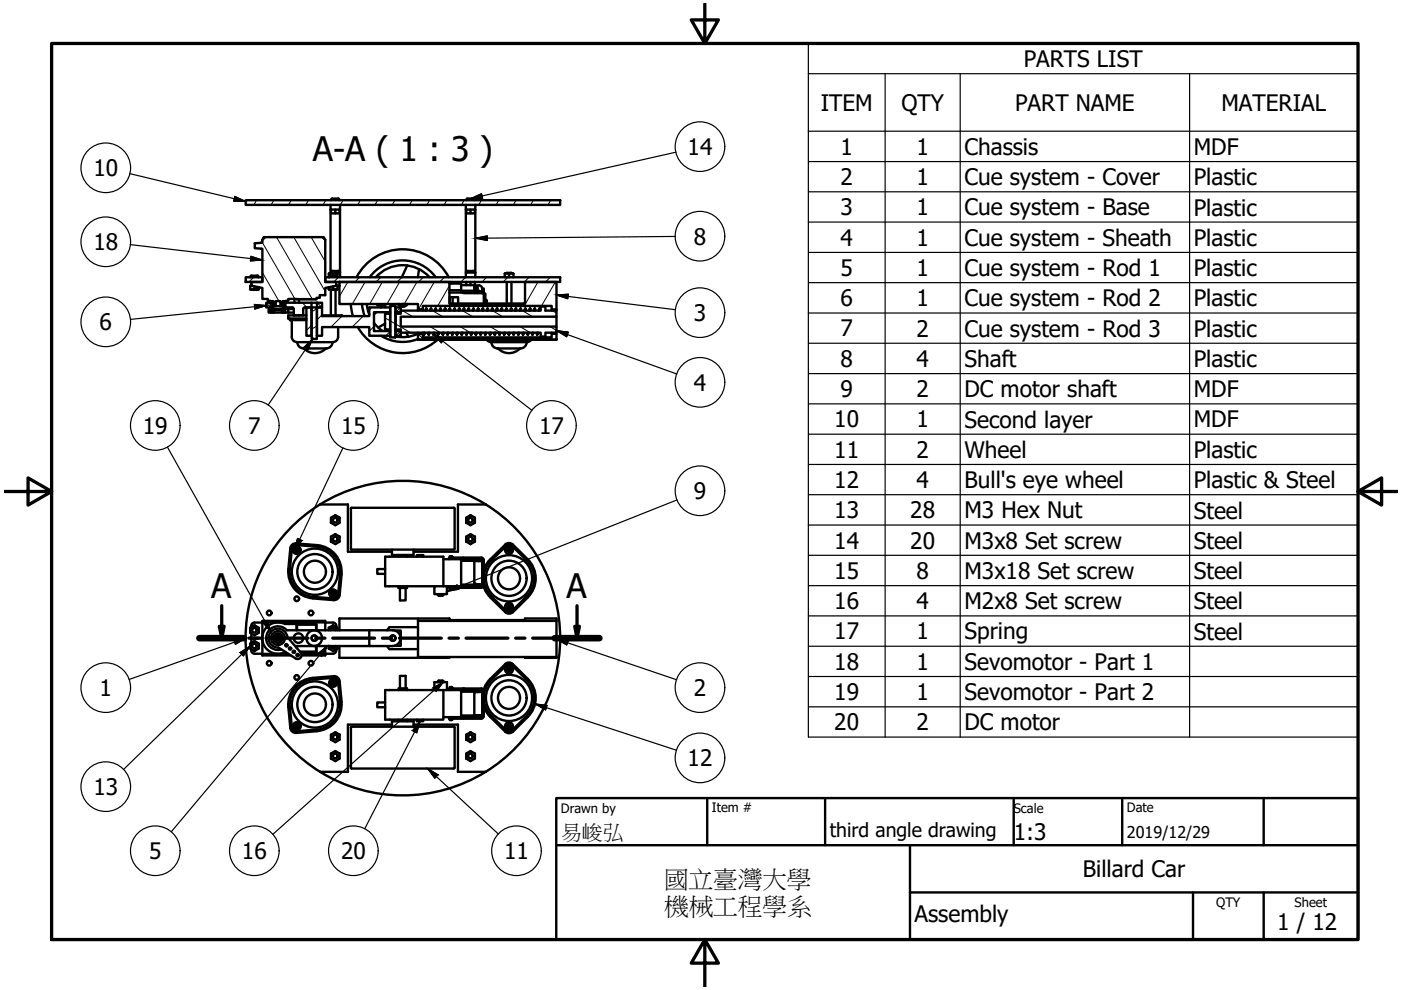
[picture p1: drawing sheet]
<svg xmlns="http://www.w3.org/2000/svg" width="297mm" height="210mm" viewBox="0 0 297 210" stroke-linecap="round" stroke-linejoin="round" font-family="sans-serif">
<!-- layer: Visible (ISO) -->
<g fill="none" stroke="#000" stroke-width=".51">
<path d="M52.1 42.4h66.7v1h-66.7zM52.1 58.8h3.5v1h-3.5zM53.3 58.4l-.2 .4M53.3 58.4h1.3M54.6 58.4l.2 .4M55.6 50.8h.1M55.6 50.8v.6l-1.6 .2v1l1.6 .2v7h-2.3v.8l2.3 .5v2.3h1.2v.4h1.2v1.1h.5v-1.1h1v1.1h.5v-1.1h1.1v-.4h6v-.3h.7v-.5h1.1l.1-1.5 2.3-.5v-.8h-2.3v-9M55.9 50.4v.2M56.1 50.3l-.3 .1M68.4 50.3h.1M68.4 50.3h-12.2l-.6 .5M68.4 50.3l.5 .5"/>
<path d="M68.5 50.3h.1M68.6 50.3l.1 .1M68.7 50.4v.2M68.9 50.8h.1M69 58.8h49.8v1h-49.8zM69.8 58v.8M69.8 58h.8v.4M70 58.4l-.2 .4M70 58.4h1.3M70.1 43.4v1h2v13.4M70.1 44.4v13.4M70.1 58l.1-.1h.9v.1"/>
<path d="M70.1 45.2h1M70.2 44.5v.7M70.2 44.4l-.1 .1M70.3 42.4l.2-.3h1.2l.2 .3M70.3 57.6v.2M70.3 57.6l.2-.2 1.2 .1 .2 .1M70.6 58h.9M71.1 44.4v.8h.9v-.7M71.5 58v.8l-.2-.4M71.9 57.6v.2M71.9 44.4l.1 .1M71.9 59.8h.1"/>
<path d="M72 59.8h23.3v4.6h16v-4.6h6.7v5.8h-1v-.7h-27.4v.7h-1v-1.1h-16.6zM72.1 57.8h-2v.2M72.1 43.4v1M72.1 57.8v1M75.6 58.8a11 11 0 0 1 19.5 0M78.4 58.8a8.6 8.6 0 0 1 14 0M80 58.5l.6 .3M86.3 56.3l-1.1 2.5M88.9 57.1l-.3 1.7M91.1 58.8a7.6 7.6 0 0 0-11.4 0M95.6 59.8l.1 .3M98.8 43.4v1h2v13.4"/>
<path d="M98.8 44.4v13.4M98.8 45.2h1M98.8 44.5v.7M98.8 59.8v.7M98.9 44.4l-.1 .1M98.9 59.8h-.1M98.9 57.6l.2-.2 1.3 .1 .2 .1M98.9 42.4l.2-.3h1.3l.2 .3M98.9 57.6v.2M99.8 44.4v.8h.9v-.7M99.8 59.8v.7M100.6 57.6v.2"/>
<path d="M100.6 44.4l.1 .1M100.6 59.8l.1 .7M100.8 57.8h-2v1M100.8 43.4v1M100.8 57.8v1M107.1 58.8l-.1-.8h.9v.8M107.4 57.9v.1M107.4 59.8v4.6M107.5 57.9h-.1M107.5 57.9h.9M107.9 58h.9M108.4 57.9h.1"/>
<path d="M108.4 57.9v.1M108.4 59.8v4.6M108.8 58v.8M53 61.3l1 .1M53 60.6v.7M53.3 60.6h-.3M53.4 61.4h1M54 60.7v.7h.8l.1-.5M56.5 64.2h.9v1h-.9zM57.4 64.2h.6M57.4 65.2h.1M57.5 66.3h2.9"/>
<path d="M57.5 64.5h.5v1h.5v.3h-.5v.5v-.5h-.5v.5h-.5v-.8h.5zM58.5 65.5h1M58.5 65.8h1M58.5 64.9h1M60 64.5h.4v1h.7v.8h-.7v-.5h-.5v.5v-.5h-.4v-.3h.5zM60 64.2h.5M60.4 65.2h.1M60.5 64.2h5.5v1h-1.6l-.1 .3v1.4h-2l-.1-1.6-.2-.1h-1.5zM61.1 66.3h1.2M61.1 65.5h1.2M61.4 67.5v.4h3.6M61.5 67.9l.4 .3v3.3a1.07 1.07 0 0 0 1 1"/>
<path d="M62.4 63.4v.8M62.4 66.9h.1M62.9 72.5h7.7M63 63.4h4M63 72.5a1.34 1.34 0 0 0 1.4 1.4h4.8a1.34 1.34 0 0 0 1.3-1.4M63.4 63.4v.8M63.4 66.9h.1M64.4 73.9a3.2 3.2 0 0 0 4.7 0M65 66.9h-3.9v.6h3.9M66 65.2v6h-1v-6h1.1M66 64.2h1.2M66 71.2h.1"/>
<path d="M66.1 65.2h1.1v6.7h-1.1zM67.2 65.2h.1M67.2 71.2h.1M67.2 64.2h1.1v1h-1.1M67.2 71.2h1.1v-1.9h10v1.9h4.4M67.2 64.2v1M68.3 66.9h4.1M69.7 60.9v.5h.9M70.1 66.9v-5.5h1v5.5M70.6 60.7v.7h.9M71.5 60.6v.8M71.7 71.5a1.07 1.07 0 0 1-1.1 1"/>
<path d="M71.7 69.3v2.2M72 60.6h-.7M72.4 66.9h.1M72.5 66.9v.1M74.4 64.4l.4 2.6M75.8 69.3a11 11 0 0 0 17 2.7M76.7 64.4l.6 2.6M77.8 64.4l.5 2.3M79.3 70l.2 .2M79.3 68.4l1.8 1.8M79.8 66.2l-.5 .4M80 64.5v.2h1.7"/>
<path d="M80.8 71.2a8.6 8.6 0 0 0 7.8 .7M80.8 65.2h.1M81.1 64.7l-.3 .4M81.6 66.5h1.1v3.4h-1.1zM81.6 68.6l-1.4 .9M81.7 64.5v.7M81.7 66.2v.3M82.7 70.2h-3.4v-4h3.4v-1h-4.4v1.8h-10v-1.8h-1.1v6M82.7 65.2h.1M82.7 71.2h.1M82.7 70.2h.1M82.7 66.2h.1"/>
<path d="M82.7 70.2v1M82.7 66.5h.1M82.7 69.9h.1M82.7 64.9h1.1v6.6h-1.1zM83.8 66.2h1.2v-1h-1.1v1M83.8 65.2h.1M83.8 71.2h.1M83.8 70.2h.1M83.8 66.5h.1M83.9 70.2h1.1v1h-1.1zM83.9 66.5h1.1v-.6h29.6v-.9h1v.9h2.4v1.2h-33v2.1h33v1.3h-2.4v.9h-1v-.9h-29.6v-.6h-1.2M83.9 66.5v3.4"/>
<path d="M84.3 64.4a1.2 1.2 0 0 0 2.1 0M84.7 64.4l.7 .4 .7-.4M85.2 64.4h.3M86.1 70.5l.5 .9M88.6 70.8l-1.3 .4-1.4 .3-2.1-.2M88.6 70.8h1v.7h27.4v-.7h1v1.2h-29.4zM88.6 65.6v.3M88.6 70.5v.3M88.6 72h29.4M89.6 65.6v.3M89.6 70.5v.3M89.9 70.5l-.1 .3"/>
<path d="M90 70.5l-.1 .4M90.4 65.4l-.2 .5M90.4 65.6v.3M90.9 70.5l-.1 .3M91 70.5l-.1 .4M91.4 65.4l-.2 .5M91.4 65.6v.3M91.9 70.5l-.1 .3M92.1 70.5l-.2 .4M92.4 65.4l-.2 .5M92.4 65.6v.3M92.9 70.5l-.1 .3"/>
<path d="M93 70.5l-.1 .4M93.4 65.4l-.2 .5M93.4 65.6v.3M93.9 70.5l-.1 .3M94 70.5l-.1 .4M94.4 65.4l-.2 .5M94.4 65.6v.3M94.9 70.5l-.1 .3M95 70.5l-.1 .4M95.3 62l3.1 .1M95.3 60.1h2.5v1.4h-2.5M95.4 65.4l-.2 .5"/>
<path d="M95.4 65.6v.3M95.9 70.5l-.1 .3M96 64.4v-1.4h1.1v1.4M96 63h-.6v1.4M96.1 70.5l-.2 .4M96.4 65.4l-.2 .5M96.4 65.6v.3M96.9 70.5l-.1 .3M97 70.5l-.1 .4M97.4 65.4l-.2 .5M97.4 65.6v.3M97.8 60.5h2.8v1.7"/>
<path d="M97.8 61.5v.5M97.9 70.5l-.1 .3M98 70.5l-.1 .4M98.4 65.4l-.2 .5M98.4 62.2h4.2v2.2M98.4 65.6v.3M98.9 70.5l-.1 .3M99.1 70.5l-.2 .4M99.4 65.4l-.2 .5M99.4 65.6v.3M99.9 70.5l-.1 .3M100.1 70.5l-.2 .4"/>
<path d="M100.4 65.4l-.2 .5M100.4 65.6v.3M100.6 61.6l-2.8 .2M100.6 60.8l.2-.1 .5 .1v1.4M100.6 60.5h1M100.7 61.7l.2 .2 .2-.2M100.7 61.7v-.6l.2-.2 .2 .2v.6M100.7 61.7h.4M100.9 70.5l-.1 .3M101 70.5l-.1 .4M101.3 61.7a.71 .71 0 0 1 .8 .5M101.4 65.4l-.2 .5"/>
<path d="M101.4 65.6v.3M101.5 60.5a.67 .67 0 0 1 .7 .7M101.9 70.5l-.1 .3M102 70.5l-.1 .4M102.2 62.2v-1h.4v1M102.4 65.4l-.2 .5M102.4 65.6v.3M102.6 62.3h.3v2.1M102.9 63.5l.3 .3M102.9 70.5l-.1 .3M103.1 70.5l-.2 .4M103.2 72l.4 .4 .5 .1"/>
<path d="M103.2 63.9l-.3 .3M103.2 63.8v.2M103.4 65.4l-.2 .5M103.4 65.6v.3M103.9 70.5l-.1 .3M104.1 70.5l-.2 .4M104.1 72.5h7.7M104.2 72.5a1.34 1.34 0 0 0 1.3 1.4h4.8a1.34 1.34 0 0 0 1.4-1.4M104.4 65.4l-.2 .5M104.4 65.6v.3M104.9 70.5l-.1 .3M105.1 70.5l-.2 .4"/>
<path d="M105.4 65.4l-.2 .5M105.4 65.6v.3M105.6 73.9a3.2 3.2 0 0 0 4.7 0M105.9 70.5l-.1 .3M106 70.5l-.1 .4M106.4 65.4l-.2 .5M106.4 65.6v.3M106.9 70.5l-.1 .3M107.1 70.5l-.2 .4M107.4 65.4l-.2 .5M107.4 65.6v.3M107.9 70.5l-.1 .3"/>
<path d="M108.1 70.5l-.2 .4M108.4 65.4l-.2 .5M108.4 65.6v.3M108.9 70.5l-.1 .3M109.1 70.5l-.2 .4M109.4 65.4l-.2 .5M109.4 65.6v.3M109.9 70.5l-.1 .3M110 70.5l-.1 .4M110.4 65.4l-.2 .5M110.4 65.6v.3M110.9 70.5l-.1 .3"/>
<path d="M111.1 70.5l-.2 .4M111.4 65.4l-.2 .5M111.4 65.6v.3M111.9 70.5l-.1 .3M112.1 70.5l-.2 .4M112.4 65.4l-.2 .5M112.4 65.6v.3M112.7 72l-.4 .4-.6 .1M112.9 70.5l-.1 .3M113.1 70.5l-.2 .4M113.4 65.4l-.2 .5M113.4 65.6v.3"/>
<path d="M113.9 70.5l-.1 .3M114 70.5l-.1 .4M114.4 65.4l-.2 .5M114.4 65.6v.3M117 65.6v.3M117 70.5v.3M118 65.6v.3M118 67.1v2.1M118 70.5v.3M61.6 116.3l-.5 4.4a5.7 5.7 0 0 0 5.2 6.2M61.9 116.3l-.4 4.4M62.4 116.5h.4v-.3h.3v.3h.3v.3h-.3v.3h-.3v-.3h-.4z"/>
<path d="M62.8 115.2a1.17 1.17 0 0 0-1.3 1M62.8 115.2l4.4 .4M67.2 115.9a5.3 5.3 0 0 1 4.9 5.8M67.2 115.9l-4.4-.4a.84 .84 0 0 0-.9 .8M67.2 115.6a5.7 5.7 0 0 1 5.2 6.2M67.9 106.9a33.3 33.3 0 0 1 35.1 0M67.9 106.9a33.3 33.3 0 0 0 0 56.7M67.9 107h5.9v10h9.3M70.2 114.8l.9 .6 .9-.6M70.2 113.8h.1M70.2 109.8h.1M70.2 114.8h.1"/>
<path d="M70.2 110.8h.1M71.1 113.3l.9 .5M71.1 113.2l-.9 .6v1M71.1 109.3l.9 .5M71.1 109.2l-.9 .6v1M71.1 111.3v.1M71.1 115.3v.1M71.9 110.8h.1M72 113.8l-.1 1M72 109.8v1l-.9 .6-.9-.6M72 113.8h-.1M72 109.8h-.1"/>
<path d="M74.4 107.8l.1-.1h21.7l.2 .1M74.4 107.8v8.6M83.1 116.5v1.2h4.6v-1.2M84.5 117.7v.3M86.3 117.7v.3M88.4 118v-.3h1.3v.3M94 118.6h3.8v5.7h-3M95.2 118.6v-.4h3.1v.4h-.5M95.7 117.9l.2 .2M95.8 117.9h-.4v.3h.3M96 118.1v.1M96.4 116.3l-.2 .2h-21.7l-.1-.2"/>
<path d="M96.4 107.8v8.6M97.8 118.8l2.8 .1v5.1M98.3 118.6h3.8M98.3 118.2h3.8M98.8 110.8l1 .6 .9-.6M98.8 109.8h.1M98.8 113.8h.1M98.8 114.8l1 .6M98.9 110.8h-.1M98.9 114.8h-.1M99.8 109.3l.9 .5M99.8 109.2l-1 .6v1"/>
<path d="M99.8 113.3l.9 .5M99.8 113.2l-1 .6v1M99.8 111.3v.1M99.8 115.3v.1M100.6 119h1.6M100.7 109.8l-.1 1M100.7 113.8l-.1 1M100.7 109.8h-.1M100.7 113.8h-.1M100.7 114.8l-.9 .6M102.1 118.2l.2 .1 .3 .4v.7h-.4M102.1 118.6l.1 .1"/>
<path d="M102.2 118.7v4.7M102.6 119.4v1.4M103 106.9a33.3 33.3 0 0 1 0 56.7M103 107h-5.9v10h-9.4M103.9 118.6a5.7 5.7 0 0 0 0 8M104.2 118.8a5.3 5.3 0 0 0 0 7.6M104.2 118.8l3.1-3.1a.84 .84 0 0 1 1.2 0l3.2 3.1M107.1 115.5a1.17 1.17 0 0 1 1.6 0M107.1 115.5l-3.2 3.1M107.8 116.2h.3v.3h.3v.3h-.3v.3h-.3v-.3h-.3v-.3h.3zM108.8 115.5l3.1 3.1M111.7 118.8a5.3 5.3 0 0 1 0 7.6l-3.2 3.1a.87 .87 0 0 1-1.2 0l-3.1-3.1"/>
<path d="M111.9 118.6a5.7 5.7 0 0 1 0 8M53 133.1l.1 1M53 137.5l1 .5M53 136.4l.1 1.1M53 134.2l1 .5M53 133.1h.1M53.3 137.9a.7 .7 0 0 0 .7 .7h1.6M53.3 132.7v.3M53.3 134.3v.9M53.3 135.4v.9M53.3 137.7v.2M54 132.6l.9 .5-.1 1"/>
<path d="M54 135.9l.9 .5v1.1M54 136l-.9 .5M54 132.6l-1 .5M54 132.6v.1M54.8 137.5l-.8 .5M54.9 134.2l-.9 .4M54.9 133.1h-.1M54.9 136.4l-.1 .1M55.6 135.2h-2.3v.2h2.3M55.6 132h.1M55.6 138.6h5.5M60.4 132.3a3.3 3.3 0 0 0-4.8 3 3.3 3.3 0 0 0 4.8 3"/>
<path d="M60.4 132.3h2.5M60.4 138.3h.2M60.9 137h-.2M60.9 135.1a2 2 0 0 0-2.1-1.8 2 2 0 0 0-1.9 2.1 2 2 0 0 0 2.1 1.9M60.9 135.1l2.8 3.2a.84 .84 0 0 1 0 1.1 .84 .84 0 0 1-1 .2l-3.7-2.3M61.4 120.7a5.3 5.3 0 0 0 4.9 5.8l4.5 .4a.84 .84 0 0 0 .9-.8l.4-4.4M62.1 138.3h.4M62.6 137h15.7M62.9 132.3h4.2v1.3M62.9 132.3v1.3M62.9 137v.3M62.9 139h.5"/>
<path d="M63 133.6v-1.2h4v1.2M63 137v.5M63.9 138.6h5M66.3 126.9l4.5 .3M67 134.9h.1M67 135.7h.1M67 137v1.2h-3.4M67.1 137v1.3h-3.4M67.1 135v.1M67.1 135.5v.1M68.9 132h.1M69 133.6v-2h-13.4v7.4h6.1"/>
<path d="M69 137v2h-5.1M69.7 137v.5M69.7 137.5l.9 .5M69.8 133.1l-.1 .5M69.8 137.5h-.1M70.1 137a.5 .5 0 0 0 .5 .5 .5 .5 0 0 0 .5-.5M70.1 133.6a.5 .5 0 0 1 .5-.5 .5 .5 0 0 1 .5 .5M70.2 125.7h.3v-.3h.3v.3h.3v.3h-.3v.3h-.3v-.3h-.3zM70.6 132a.73 .73 0 0 1 .7 1M70.6 132h-16.6a.67 .67 0 0 0-.7 .7M70.6 138.6h-1.7M70.6 132.6v.1"/>
<path d="M70.6 138h.1M70.6 132.6l.9 .5M70.6 132.6l-.9 .5M71.3 137.7a.74 .74 0 0 1-.7 .9M71.5 133.1v.5M71.5 137.5h.1M71.5 137v.5M71.5 137.5l-.9 .5M72 137v2.5h23.3v-.2M72 133.6v-2.5h23.3v.4h16v-.4h6.7v8.4h-6.7v-.2M72 126.2a1.17 1.17 0 0 1-1.3 1M72.4 121.8l-.4 4.4"/>
<path d="M78.3 133.6v3.4h5a1.67 1.67 0 0 0 1.6-1.7 1.67 1.67 0 0 0-1.6-1.7h-22.5a2.51 2.51 0 0 0-4.3 1 2.51 2.51 0 0 0 3.1 3.1M81.7 120.7h-1.7v1h1.7M82.1 137l.5 .6h6M83.6 133.7h1.4v3.2h-1.4M84.5 124.3v.4h1.8v-.4M84.8 124.7v2.6h1.2v-2.6M88.6 133h-6l-.5 .6M88.6 131.1v8.4M88.6 131.6h29.4M88.6 139.3h29.4M92.1 124.3h-10.4v-6.3h12.3v6.3M92.1 124.3h2.7v1.7h-2.7z"/>
<path d="M92.9 126v.1M94 126.1l-.2 .2h-.8l-.2-.2M94 126v.1M95.2 124.3v.3h6.9M95.7 124.6l-.3 .1v.2h.4M95.9 124.7l-.2 .2M96 124.6v.1M97.8 124.3h4.3M100.6 124h-2.8M100.6 123.9h.7zM101.3 123.9h.9M101.6 123.9v.3h-1v-.2"/>
<path d="M102.2 124.1l-.1 .2M102.2 123.9l-.6 .3M102.3 123.4l-.1 .7M102.5 124.3l-.4 .3M102.6 120.2h.2M103.9 126.7l3.2 3.1M107.1 129.8a1.17 1.17 0 0 0 1.6 0M107.5 128.4l.3-.2 .2 .2 .2-.2 .2 .2-.2 .3 .2 .2-.3 .2-.2-.2-.2 .2-.2-.3 .2-.2zM111.9 126.7l-3.1 3.1M61.4 149.9a5.3 5.3 0 0 1 5-5.8l4.4-.4a.84 .84 0 0 1 .9 .7l.4 4.5a5.3 5.3 0 0 1-4.9 5.8M61.5 149.9l.4 4.4M61.9 154.3a.84 .84 0 0 0 .9 .8l4.4-.4"/>
<path d="M62.4 153.8h.4v-.3h.3v.3h.3v.3h-.3v.3h-.3v-.3h-.4zM70.2 156.8l.9 .6 .9-.6M70.2 155.8h.1M70.2 159.8h.1M70.2 156.8h.1M70.5 144.3h.3v.3h.3v.4h-.3v.3h-.3v-.3h-.3v-.4h.3zM71.1 155.3l.9 .5M71.1 155.2l-.9 .6v1M71.1 159.3l.9 .5M71.1 159.2l-.9 .6v1M71.1 157.3v.1M72 144.4a1.15 1.15 0 0 0-1.2-1l-4.5 .3a5.7 5.7 0 0 0-5.2 6.2l.4 4.4a1.17 1.17 0 0 0 1.3 1.1l4.4-.4a5.7 5.7 0 0 0 5.2-6.2"/>
<path d="M72 155.8l-.1 1M72 159.8l-.1 1M72 144.4l.4 4.5M72 155.8h-.1M72 159.8h-.1M74.4 154.2l.1-.1h21.7l.2 .1M74.4 154.2v8.6M81.7 148.9h-1.7v1.1h1.7M83.1 154.1v-1.2h4.6v1.2M83.1 153.6h-9.3v10h-5.9M84.5 146.3v-.3h1.8v.3M84.5 152.6v.3"/>
<path d="M84.8 146v-2.7h1.2v2.7M86.3 152.6v.3M87.7 153.6h9.4v10h5.9M88.4 152.6v.3h1.3v-.3M92.1 146.3h-10.4v6.3h12.3v-6.3M92.1 144.6h2.7v1.7h-2.7zM92.8 144.5l.2-.2h.8l.2 .2M92.9 144.5v.1M94 144.5v.1M94.8 146.3h3v5.7h-3.8M95.2 152v.4h3.1M95.7 152.4h-.3v.3h.4"/>
<path d="M95.7 145.7l.2 .2M95.8 145.7h-.4v.3h.3M95.9 152.5l-.2 .2M96 145.9v.1M96 152.4v.1M96.4 154.2v8.6M97.8 146.6l3 .1h-.2v5l-2.8 .1M97.8 152h.5v.4h3.8M97.8 146.3h4.3M98.3 152h3.8M98.8 156.8l1 .6 .9-.6M98.8 155.8h.1"/>
<path d="M98.8 159.8h.1M98.9 156.8h-.1M99.8 155.2l-1 .6v1M99.8 159.3l.9 .5M99.8 159.2l-1 .6v1M99.8 155.2v.1M99.8 157.3v.1M99.8 155.2l.9 .6M100.6 151.6h1.6M100.6 146.6v-.2h1v.3M100.7 155.8l-.1 1M100.7 159.8l-.1 1"/>
<path d="M100.7 155.8h-.1M100.7 159.8h-.1M100.8 146.7h.5zM101.3 146.7h.9M101.6 146.3l.6 .4M102.1 146.3l.1 .2M102.1 146l.4 .3M102.1 146h-6.9v.3M102.2 151.9l-.1 .1M102.2 146.5l.1 .7M102.2 151.2h.4v.7l-.3 .4-.2 .1M102.2 147.2v4.7"/>
<path d="M102.6 149.8v1.4M102.6 150.4h.2M104.2 144.2a5.3 5.3 0 0 0 0 7.6M104.2 144.2l3.1-3.2a.84 .84 0 0 1 1.2 0l3.2 3.2a5.3 5.3 0 0 1 0 7.6l-3.2 3.1a.87 .87 0 0 1-1.2 0l-3.1-3.1M107.1 155.1a1.17 1.17 0 0 0 1.6 0M107.1 140.8a1.17 1.17 0 0 1 1.6 0l3.2 3.1a5.7 5.7 0 0 1 0 8.1l-3.1 3.1M107.1 140.8l-3.2 3.1a5.7 5.7 0 0 0 0 8.1l3.2 3.1M107.7 141.5h.3l.1 .3 .3-.1v.4h-.3l.1 .3-.4 .1v-.3h-.3l-.1-.3 .3-.1zM107.8 153.5h.3v.3h.3v.3h-.3v.3h-.3v-.3h-.3v-.3h.3zM67.9 163.6a33.3 33.3 0 0 0 35.1 0M70.2 160.8l.9 .6 .9-.6M70.2 160.8h.1"/>
<path d="M71.1 161.3v.1M96.4 162.8l-.2 .1h-21.7l-.1-.1M98.8 160.8l1 .6 .9-.6M98.9 160.8h-.1M99.8 161.3v.1"/>
<circle cx="89.9" cy="70.9" r=".08"/>
<circle cx="90.4" cy="65.5" r=".09"/>
<circle cx="90.9" cy="70.9" r=".08"/>
<circle cx="91.4" cy="65.5" r=".08"/>
<circle cx="91.9" cy="70.9" r=".08"/>
<circle cx="92.4" cy="65.5" r=".08"/>
<circle cx="92.9" cy="70.8" r=".09"/>
<circle cx="93.4" cy="65.5" r=".09"/>
<circle cx="93.9" cy="70.9" r=".08"/>
<circle cx="94.4" cy="65.5" r=".09"/>
<circle cx="94.9" cy="70.9" r=".08"/>
<circle cx="95.4" cy="65.5" r=".08"/>
<circle cx="95.9" cy="70.8" r=".09"/>
<circle cx="96.4" cy="65.5" r=".08"/>
<circle cx="96.9" cy="70.8" r=".09"/>
<circle cx="97.4" cy="65.5" r=".09"/>
<circle cx="97.9" cy="70.9" r=".08"/>
<circle cx="98.4" cy="65.5" r=".09"/>
<circle cx="98.9" cy="70.9" r=".08"/>
<circle cx="99.4" cy="65.5" r=".08"/>
<circle cx="99.9" cy="70.8" r=".09"/>
<circle cx="100.4" cy="65.5" r=".08"/>
<circle cx="100.9" cy="70.8" r=".09"/>
<circle cx="101.4" cy="65.5" r=".09"/>
<circle cx="101.9" cy="70.9" r=".08"/>
<circle cx="102.4" cy="65.5" r=".08"/>
<circle cx="102.9" cy="70.9" r=".08"/>
<circle cx="103.4" cy="65.5" r=".08"/>
<circle cx="103.9" cy="70.8" r=".09"/>
<circle cx="104.4" cy="65.5" r=".08"/>
<circle cx="104.9" cy="70.9" r=".08"/>
<circle cx="105.4" cy="65.5" r=".09"/>
<circle cx="105.9" cy="70.9" r=".08"/>
<circle cx="106.4" cy="65.5" r=".08"/>
<circle cx="106.9" cy="70.9" r=".08"/>
<circle cx="107.4" cy="65.5" r=".08"/>
<circle cx="107.9" cy="70.8" r=".09"/>
<circle cx="108.4" cy="65.5" r=".08"/>
<circle cx="108.9" cy="70.9" r=".08"/>
<circle cx="109.4" cy="65.5" r=".09"/>
<circle cx="109.9" cy="70.9" r=".08"/>
<circle cx="110.4" cy="65.5" r=".08"/>
<circle cx="110.9" cy="70.9" r=".08"/>
<circle cx="111.4" cy="65.5" r=".08"/>
<circle cx="111.9" cy="70.8" r=".09"/>
<circle cx="112.4" cy="65.5" r=".09"/>
<circle cx="112.9" cy="70.9" r=".08"/>
<circle cx="113.4" cy="65.5" r=".09"/>
<circle cx="113.9" cy="70.9" r=".08"/>
<circle cx="114.4" cy="65.5" r=".08"/>
<circle cx="62.9" cy="116.6" r=".84"/>
<circle cx="71.1" cy="114.3" r=".5"/>
<circle cx="71.1" cy="110.3" r=".5"/>
<circle cx="99.7" cy="110.3" r=".5"/>
<circle cx="99.7" cy="114.3" r=".5"/>
<circle cx="107.9" cy="116.6" r=".84"/>
<circle cx="53.9" cy="137" r=".5"/>
<circle cx="53.9" cy="133.6" r=".5"/>
<circle cx="57.1" cy="130" r=".5"/>
<circle cx="58.9" cy="135.3" r="1.47"/>
<circle cx="58.9" cy="135.3" r=".98"/>
<circle cx="58.9" cy="135.3" r=".94"/>
<circle cx="58.9" cy="135.3" r=".5"/>
<circle cx="60.7" cy="136.8" r=".24"/>
<circle cx="61.5" cy="137.5" r=".24"/>
<circle cx="62.3" cy="138.2" r=".24"/>
<circle cx="62.9" cy="127" r=".5"/>
<circle cx="63.1" cy="138.9" r=".24"/>
<circle cx="63.3" cy="135.3" r="1.01"/>
<circle cx="65.9" cy="130" r=".5"/>
<circle cx="66.6" cy="135.3" r="1.66"/>
<circle cx="66.6" cy="135.3" r=".54"/>
<circle cx="66.6" cy="135.3" r=".58"/>
<circle cx="66.8" cy="121.2" r="4.9"/>
<circle cx="66.8" cy="121.2" r="3.7"/>
<circle cx="66.8" cy="121.2" r="2.34"/>
<circle cx="70.6" cy="125.8" r=".84"/>
<circle cx="83.3" cy="135.3" r=".54"/>
<circle cx="83.3" cy="135.3" r=".58"/>
<circle cx="107.9" cy="122.6" r="4.9"/>
<circle cx="107.9" cy="122.6" r="3.7"/>
<circle cx="107.9" cy="122.6" r="2.34"/>
<circle cx="107.9" cy="128.6" r=".84"/>
<circle cx="57.1" cy="140.6" r=".5"/>
<circle cx="62.9" cy="154" r=".84"/>
<circle cx="62.9" cy="143.6" r=".5"/>
<circle cx="65.9" cy="140.6" r=".5"/>
<circle cx="66.8" cy="149.4" r="4.9"/>
<circle cx="66.8" cy="149.4" r="3.7"/>
<circle cx="66.8" cy="149.4" r="2.34"/>
<circle cx="70.6" cy="144.8" r=".84"/>
<circle cx="71.1" cy="156.3" r=".5"/>
<circle cx="99.7" cy="156.3" r=".5"/>
<circle cx="107.9" cy="148" r="4.9"/>
<circle cx="107.9" cy="148" r="3.7"/>
<circle cx="107.9" cy="148" r="2.34"/>
<circle cx="107.9" cy="154" r=".84"/>
<circle cx="107.9" cy="142" r=".84"/>
<circle cx="71.1" cy="160.3" r=".5"/>
<circle cx="99.7" cy="160.3" r=".5"/>
</g>
<g fill="#000">
<circle cx="88.6" cy="72" r=".25"/>
<circle cx="118" cy="72" r=".25"/>
<circle cx="100.6" cy="123.9" r=".25"/>
<circle cx="100.8" cy="123.9" r=".25"/>
<circle cx="102.2" cy="123.9" r=".25"/>
<circle cx="102.8" cy="120.2" r=".25"/>
<circle cx="100.6" cy="146.7" r=".25"/>
<circle cx="100.8" cy="146.7" r=".25"/>
<circle cx="102.2" cy="146.7" r=".25"/>
<circle cx="102.8" cy="150.4" r=".25"/>
</g>
<!-- layer: Hatch (ISO) -->
<g fill="none" stroke="#000" stroke-width=".21">
<path d="M53.8 58.8l-1 1M54.4 42.4l-.6 1M55.6 51.4l6.9 12M55.6 57.8l3.5 6M58.1 42.4l-.6 1M58.6 50.3l7.6 13.1M61.7 42.4l-.5 1M62.3 50.3l6.7 11.5M65.4 42.4l-.6 1M66 50.3l3 5.2M69.1 42.4l-.6 1M71.8 58.8l-1 1"/>
<path d="M72.7 42.4l-.5 1M73.7 59.8l-1.7 3.1M76.2 58.8l-1 1M76.4 42.4l-.6 1M77.4 59.8l-2.7 4.7M80.1 42.4l-.6 1M80.7 58.8l-1 1M81.1 59.8l-2.7 4.7M83.7 42.4l-.5 1M84.7 59.8l-2.7 4.7M85.2 58.8l-1 1M87.4 42.4l-.6 1"/>
<path d="M88.4 59.8l-2.7 4.7M89.7 58.8l-1 1M91.1 42.4l-.6 1M92.1 59.8l-3.4 5.8M94.2 58.8l-1 1M94.7 42.4l-.5 1M98.4 42.4l-.6 1M98.7 58.8l-1 1M102.1 42.4l-.6 1M103.2 58.8l-1 1M105.7 42.4l-.5 1M107.7 58.8l-1 1"/>
<path d="M109.4 42.4l-.6 1M112.2 58.8l-1 1M113.1 42.4l-.6 1M114.1 59.8l-3 5.1M116.7 58.8l-1 1M116.8 42.4l-.6 1M117.8 59.8l-3 5.1M53.3 60.1l.3 .5M56.5 64.2l.9 1M58 65.3l-1 .5M59.5 64.4l.3 .5M59.9 66h.1"/>
<path d="M60.5 65.1l.1 .1M60.7 65.5l-.4 .3M64.1 64.2l1 1M65.4 65.2l-.4 .4M66 69l-1 1.1M67.2 65.5l-1.1 .6M67.2 69.1l-1.1 .7M67.2 64.2l1 1M68.3 66.7l-1.1 1.1M72.5 67l-2.3 2.3M77 67l-2.3 2.3M78.8 65.2l-.5 .5"/>
<path d="M79.3 69.2l-1 1M81.6 67.4l1.1 .6M82.7 65.8l-.4 .4M82.7 70.3l-.9 .9M82.7 68l1.1 .7M83.6 64.9l.2 .1M83.9 68.7l3.1 1.8M84.9 65.2l-1 1M84.9 70.2l-1 1M85.3 65.9l2.2 1.2M88.6 70.8l1.3 1.2M89.8 70.8l.1 .1"/>
<path d="M90.3 65.5l.1 .1M90.8 70.8l.1 .1M91.2 69.2l2.2 1.3M91.3 65.5l.1 .1M91.7 65.9l2.2 1.2M91.8 70.8l.1 .1M92.4 65.5v.1M92.8 70.8l.1 .1M93.3 65.5l.1 .1M93.8 70.8l.1 .1M93.9 71.5l.5 .5M94.3 65.5l.1 .1"/>
<path d="M94.8 70.8l.1 .1M95.3 60.5l-2.5 4.4M95.3 65.5l.1 .1M95.8 70.8l.1 .1M96.4 65.5v.1M96.8 64.4l-.3 .5M96.8 70.8l.1 .1M97.3 65.5l.1 .1M97.5 69.2l2.3 1.3M97.9 70.8v.1M98 65.9l2.2 1.2M98.3 65.5l.1 .1"/>
<path d="M98.4 71.5l.5 .5M98.8 70.8l.1 .1M99.3 65.5l.1 .1M99.8 70.8l.1 .1M100.4 65.4l.1 .2M100.4 64.4l-.3 .5M100.8 70.8l.1 .1M101.3 65.5l.1 .1M101.9 70.8v.1M102.3 65.5l.1 .1M102.8 70.8l.1 .1M102.8 71.5l.6 .5"/>
<path d="M103.3 65.5l.1 .1M103.8 70.8l.1 .1M103.9 69.2l2.2 1.3M104.1 64.4l-.3 .5M104.4 65.5v.1M104.4 65.9l2.2 1.2M104.8 70.8l.1 .1M105.3 65.5l.1 .1M105.9 70.8v.1M106.3 65.5l.1 .1M106.8 70.8l.1 .1M107.3 65.5l.1 .1"/>
<path d="M107.3 71.5l.5 .5M107.8 64.4l-.3 .5M107.8 70.8l.1 .1M108.4 65.5v.1M108.8 70.8l.1 .1M109.3 65.5l.1 .1M109.9 70.8v.1M110.2 69.2l2.3 1.3M110.3 65.5l.1 .1M110.7 65.9l2.2 1.2M110.8 70.8l.1 .1M111.4 65.4l.1 .2"/>
<path d="M111.8 70.8l.1 .1M111.8 71.5l.5 .5M112.4 65.5v.1M112.8 70.8l.1 .1M113.3 65.5l.1 .1M113.9 70.8v.1M114.3 65.5l.1 .1M115.6 65h.1M116.3 71.5l.5 .5M116.6 69.2l1.4 .8M117.1 65.9l.9 .5"/>
</g>
<!-- layer: Border (ISO) -->
<path d="M10.9 9.2h277v190h-277zM149.4 .8v8.4l-2.8-5h5.7l-2.9 5M1 104.2h9.9l-5-2.9v5.8l5-2.9M287.9 104.2l5 2.9v-5.8l-5 2.9h8.4M149.4 199.2l2.9 5h-5.7l2.8-5v10" fill="none" stroke="#000" stroke-width=".7"/>
<!-- layer: Title (ISO) -->
<path d="M117.9 169.2h170v30h-170zM117.9 179.2h170M149.9 169.2v10M174.9 169.2v10M192.9 179.2v20M214.9 169.2v10M237.9 169.2v10M267.9 169.2v10M192.9 189.2h95M252.9 189.2v10M267.9 189.2v10" fill="none" stroke="#000" stroke-width=".51"/>
<!-- layer: Symbol (ISO) -->
<g fill="none" stroke="#000" stroke-width=".25">
<path d="M171.4 15.6v140.7h116.5v-128.5M187.7 15.6v140.7M203.6 15.6v140.7M252.2 15.6v140.7M287.9 15.6v-6.4h-116.5v6.4h116.5v12.2M27.5 36.8l24.6 5.9-2.5-.1 .2-1 2.3 1.1M143.3 32.3l-43.5 9.8 2.3-1 .2 1h-2.5M171.4 34.3h116.5M171.4 27.8h116.5M27.6 51.9l28 3.2-2.5 .2 .1-1 2.4 .8M143.2 50.1l-42.4 .4 2.5-.5v1l-2.5-.5M171.4 59.9h116.5"/>
<path d="M171.4 53.5h116.5M171.4 47.1h116.5M171.4 40.7h116.5M56.5 64.8l-2.6-.3 .1 1 2.5-.7-28.9 2.9M66.3 71.8l-1.8 1.8 .8 .6 1-2.4-9.4 14.1M91.9 70.8l1.7 1.9 .6-.8-2.3-1.1 20.9 16.2M118 62.6l2.4 .7 .1-.9-2.5 .2 25.2 3.1M118 70.1l2.1 1.3 .4-1-2.5-.3 25.5 9.2M171.4 79.2h116.5M171.4 72.8h116.5M171.4 66.4h116.5M35.5 94.8l21.9 39.2-1.6-1.9 .9-.5 .7 2.4"/>
<path d="M72.7 95l-10.2 21.6 .6-2.4 .9 .4-1.5 2M171.4 98.5h116.5M171.4 92.1h116.5M171.4 85.6h116.5M143.6 106l-48.8 19.4 2.1-1.4 .4 .9-2.5 .5M171.4 117.7h116.5M171.4 111.3h116.5M171.4 104.9h116.5M52.1 135.3l-2.5 .4 .3 .9 2.2-1.3-24.7 8.8M53 137l-2.1 1.4 .7 .7 1.4-2.1-26.8 26.2M69.4 137l-2 1.6 .8 .6 1.2-2.2-33.1 39.4M118 135.5l2.2 1.2 .3-.9-2.5-.3 25.5 8.6"/>
<path d="M171.4 137h116.5M171.4 130.6h116.5M171.4 124.2h116.5M89.1 152.9l-1.6 2 .9 .5 .7-2.5-11.8 22.8M94 144.6l-2.2 1.3 .7 .7 1.5-2-36.2 32.3M113.5 149.3l2.2 1.2 .3-.9-2.5-.3 29.9 9.8M171.4 149.9h116.5M171.4 143.4h116.5M90.7 162.9l1.5 2.1 .7-.7-2.2-1.4 15 13.9"/>
<circle cx="22.4" cy="35.6" r="5.3"/>
<circle cx="148.4" cy="31.1" r="5.3"/>
<circle cx="22.4" cy="51.3" r="5.3"/>
<circle cx="148.4" cy="50.1" r="5.3"/>
<circle cx="22.4" cy="68.2" r="5.3"/>
<circle cx="148.4" cy="66.3" r="5.3"/>
<circle cx="32.9" cy="90.2" r="5.3"/>
<circle cx="53.9" cy="90.2" r="5.3"/>
<circle cx="74.9" cy="90.2" r="5.3"/>
<circle cx="116.9" cy="90.2" r="5.3"/>
<circle cx="148.4" cy="81.1" r="5.3"/>
<circle cx="148.4" cy="104.1" r="5.3"/>
<circle cx="22.4" cy="145.8" r="5.3"/>
<circle cx="148.4" cy="145.8" r="5.3"/>
<circle cx="22.4" cy="166.8" r="5.3"/>
<circle cx="148.4" cy="160.7" r="5.3"/>
<circle cx="32.9" cy="180.4" r="5.3"/>
<circle cx="53.9" cy="180.4" r="5.3"/>
<circle cx="74.9" cy="180.4" r="5.3"/>
<circle cx="109.5" cy="180.4" r="5.3"/>
</g>
<!-- layer: Section Line (ISO) -->
<g fill="none" stroke="#000" stroke-width=".7">
<path d="M42.3 135.3h8.9M47 128.4v6.9l-.5-2.5h1l-.5 2.5M52.8 135.3h2M56.4 135.3h8.9M66.9 135.3h2M70.5 135.3h8.9M81.1 135.3h1.9M84.7 135.3h8.9M95.2 135.3h2M98.8 135.3h8.9M109.3 135.3h2M112.9 135.3h8.9"/>
<path d="M122.3 128.4v6.9l-.4-2.5h1l-.6 2.5M123.5 135.3h1.9"/>
</g>
<path d="M42.3 135.3h9.5M117.6 135.3h9.5" fill="none" stroke="#000" stroke-width="1.4"/>
<path d="M46.5 132.8h1l-.5 2.5zM121.9 132.8h1l-.6 2.5z" fill="#000" stroke="#000" stroke-width=".21"/>
<!-- layer: Symbol (ISO) -->
<g fill="#000" stroke="#000" stroke-width=".21">
<path d="M49.8 41.6l2.1 1h-2.3zM49.6 42.6l2.5 .1z"/>
<path d="M53.2 54.3l2.4 .8h-2.5zM53.1 55.1v.2l2.5-.2z"/>
<path d="M99.9 42.1l2.2-1 .2 1zM99.8 42.1h2.5z"/>
<path d="M100.8 50.5l2.5-.5v.5zM100.8 50.5l2.5 .5v-.5z"/>
<path d="M53.9 64.5l2.6 .3h-2.5zM54 64.8v.7l2.5-.7z"/>
<path d="M64.5 73.6l1.8-1.8-.8 1.8zM64.5 73.6l.8 .6 .2-.6z"/>
<path d="M91.9 70.8l2.3 1.1h-1.3zM92.9 71.9l.7 .8 .6-.8z"/>
<path d="M118 70.1l2.5 .3h-1.9zM118.6 70.4l1.5 1 .4-1z"/>
<path d="M118 62.6l2.5-.2v.2zM118 62.6l2.4 .7 .1-.7z"/>
<path d="M63.1 114.2l.9 .4h-1zM63 114.6l-.5 2 1.5-2z"/>
<path d="M49.6 135.7l2.5-.4-.6 .4zM49.6 135.7l.3 .9 1.6-.9z"/>
<path d="M50.9 138.4l2.1-1.4-.9 1.4zM50.9 138.4l.7 .7 .5-.7z"/>
<path d="M55.8 132.1l.9-.5 .1 .5zM55.8 132.1l1.6 1.9-.6-1.9z"/>
<path d="M67.4 138.6l2-1.6-.9 1.6zM67.4 138.6l.8 .6 .3-.6z"/>
<path d="M95.5 124.9l1.4-.9 .4 .9zM94.8 125.4l2.5-.5h-1.8z"/>
<path d="M118 135.5l2.5 .3h-2zM118.5 135.8l1.7 .9 .3-.9z"/>
<path d="M89.1 152.9l-.6 2h-1zM87.5 154.9l.9 .5 .1-.5z"/>
<path d="M91.8 145.9l2.2-1.3-1 1.3zM91.8 145.9l.7 .7 .5-.7z"/>
<path d="M113.5 149.3l2.5 .3h-2zM114 149.6l1.7 .9 .3-.9z"/>
<path d="M90.7 162.9l2.2 1.4h-1.2zM91.7 164.3l.5 .7 .7-.7z"/>
</g>
<g font-size="7.2">
<text x="66.3" y="34.1">A-A ( 1 : 3 )</text>
<text x="44.8" y="126.8">A</text>
<text x="120.1" y="126.8">A</text>
</g>
<g font-size="5.2">
<text x="140.8" y="188.1">國立臺灣大學</text>
<text x="140.8" y="193.9">機械工程學系</text>
</g>
<g font-size="4.8">
<text x="217" y="14.2">PARTS LIST</text>
<text x="174" y="23.5">ITEM</text>
<text x="191.1" y="23.5">QTY</text>
<text x="215.2" y="23.5">PART NAME</text>
<text x="259" y="23.5">MATERIAL</text>
<text x="145.8" y="32.9">14</text>
<text x="178.2" y="32.8">1</text>
<text x="194.3" y="32.8">1</text>
<text x="204.5" y="32.9">Chassis</text>
<text x="253.1" y="32.8">MDF</text>
<text x="19.8" y="37.4">10</text>
<text x="178.2" y="39.3">2</text>
<text x="194.3" y="39.2">1</text>
<text x="204.5" y="39.2">Cue system - Cover</text>
<text x="253.1" y="39.3">Plastic</text>
<text x="178.2" y="45.7">3</text>
<text x="194.3" y="45.6">1</text>
<text x="204.5" y="45.7">Cue system - Base</text>
<text x="253.1" y="45.7">Plastic</text>
<text x="19.8" y="53.1">18</text>
<text x="147.1" y="51.9">8</text>
<text x="178.2" y="52.1">4</text>
<text x="194.3" y="52.1">1</text>
<text x="204.5" y="52.1">Cue system - Sheath</text>
<text x="253.1" y="52.1">Plastic</text>
<text x="178.2" y="58.5">5</text>
<text x="194.3" y="58.5">1</text>
<text x="204.5" y="58.6">Cue system - Rod 1</text>
<text x="253.1" y="58.6">Plastic</text>
<text x="178.2" y="64.9">6</text>
<text x="194.3" y="64.9">1</text>
<text x="204.5" y="65">Cue system - Rod 2</text>
<text x="253.1" y="65">Plastic</text>
<text x="21.1" y="70">6</text>
<text x="147.1" y="68.1">3</text>
<text x="178.2" y="71.3">7</text>
<text x="194.3" y="71.4">2</text>
<text x="204.5" y="71.4">Cue system - Rod 3</text>
<text x="253.1" y="71.4">Plastic</text>
<text x="178.2" y="77.8">8</text>
<text x="194.3" y="77.8">4</text>
<text x="204.5" y="77.8">Shaft</text>
<text x="253.1" y="77.8">Plastic</text>
<text x="147.1" y="82.8">4</text>
<text x="178.2" y="84.2">9</text>
<text x="194.3" y="84.2">2</text>
<text x="204.5" y="84.3">DC motor shaft</text>
<text x="253.1" y="84.2">MDF</text>
<text x="30.3" y="92">19</text>
<text x="52.6" y="92">7</text>
<text x="72.3" y="92">15</text>
<text x="114.3" y="92">17</text>
<text x="176.9" y="90.6">10</text>
<text x="194.3" y="90.6">1</text>
<text x="204.5" y="90.7">Second layer</text>
<text x="253.1" y="90.6">MDF</text>
<text x="176.9" y="97">11</text>
<text x="194.3" y="97.1">2</text>
<text x="204.5" y="97.1">Wheel</text>
<text x="253.1" y="97.1">Plastic</text>
<text x="147.1" y="105.8">9</text>
<text x="176.9" y="103.5">12</text>
<text x="194.3" y="103.4">4</text>
<text x="204.5" y="103.5">Bull's eye wheel</text>
<text x="253.1" y="103.5">Plastic &amp; Steel</text>
<text x="176.9" y="109.9">13</text>
<text x="193" y="109.9">28</text>
<text x="204.5" y="109.9">M3 Hex Nut</text>
<text x="253.1" y="109.9">Steel</text>
<text x="176.9" y="116.3">14</text>
<text x="193" y="116.3">20</text>
<text x="204.5" y="116.3">M3x8 Set screw</text>
<text x="253.1" y="116.4">Steel</text>
<text x="176.9" y="122.7">15</text>
<text x="194.3" y="122.8">8</text>
<text x="204.5" y="122.8">M3x18 Set screw</text>
<text x="253.1" y="122.8">Steel</text>
<text x="176.9" y="129.2">16</text>
<text x="194.3" y="129.1">4</text>
<text x="204.5" y="129.2">M2x8 Set screw</text>
<text x="253.1" y="129.2">Steel</text>
<text x="176.9" y="135.6">17</text>
<text x="194.3" y="135.6">1</text>
<text x="204.5" y="135.6">Spring</text>
<text x="253.1" y="135.6">Steel</text>
<text x="176.9" y="142">18</text>
<text x="194.3" y="142">1</text>
<text x="204.5" y="142">Sevomotor - Part 1</text>
<text x="21.1" y="147.6">1</text>
<text x="147.1" y="147.6">2</text>
<text x="176.9" y="148.4">19</text>
<text x="194.3" y="148.4">1</text>
<text x="204.5" y="148.4">Sevomotor - Part 2</text>
<text x="176.9" y="154.9">20</text>
<text x="194.3" y="154.9">2</text>
<text x="204.5" y="154.9">DC motor</text>
<text x="145.8" y="162.5">12</text>
<text x="19.8" y="168.6">13</text>
<text x="214.9" y="178.1">1:3</text>
<text x="31.6" y="182.1">5</text>
<text x="51.3" y="182.2">16</text>
<text x="72.3" y="182.2">20</text>
<text x="106.9" y="182.1">11</text>
<text x="229.6" y="186">Billard Car</text>
<text x="193.9" y="195.5">Assembly</text>
<text x="270.8" y="197.2">1 / 12</text>
</g>
<text font-size="4.5" x="118.9" y="177.8">易峻弘</text>
<text font-size="4.1" x="175.9" y="177.4">third angle drawing</text>
<text font-size="3.4" x="238.9" y="177.7">2019/12/29</text>
<g font-size="2.8">
<text x="118.9" y="172.3">Drawn by</text>
<text x="150.9" y="172.2">Item #</text>
<text x="214.9" y="172.3">Scale</text>
<text x="238.9" y="172.2">Date</text>
<text x="257.9" y="192.2">QTY</text>
<text x="274.5" y="192.3">Sheet</text>
</g>
</svg>
